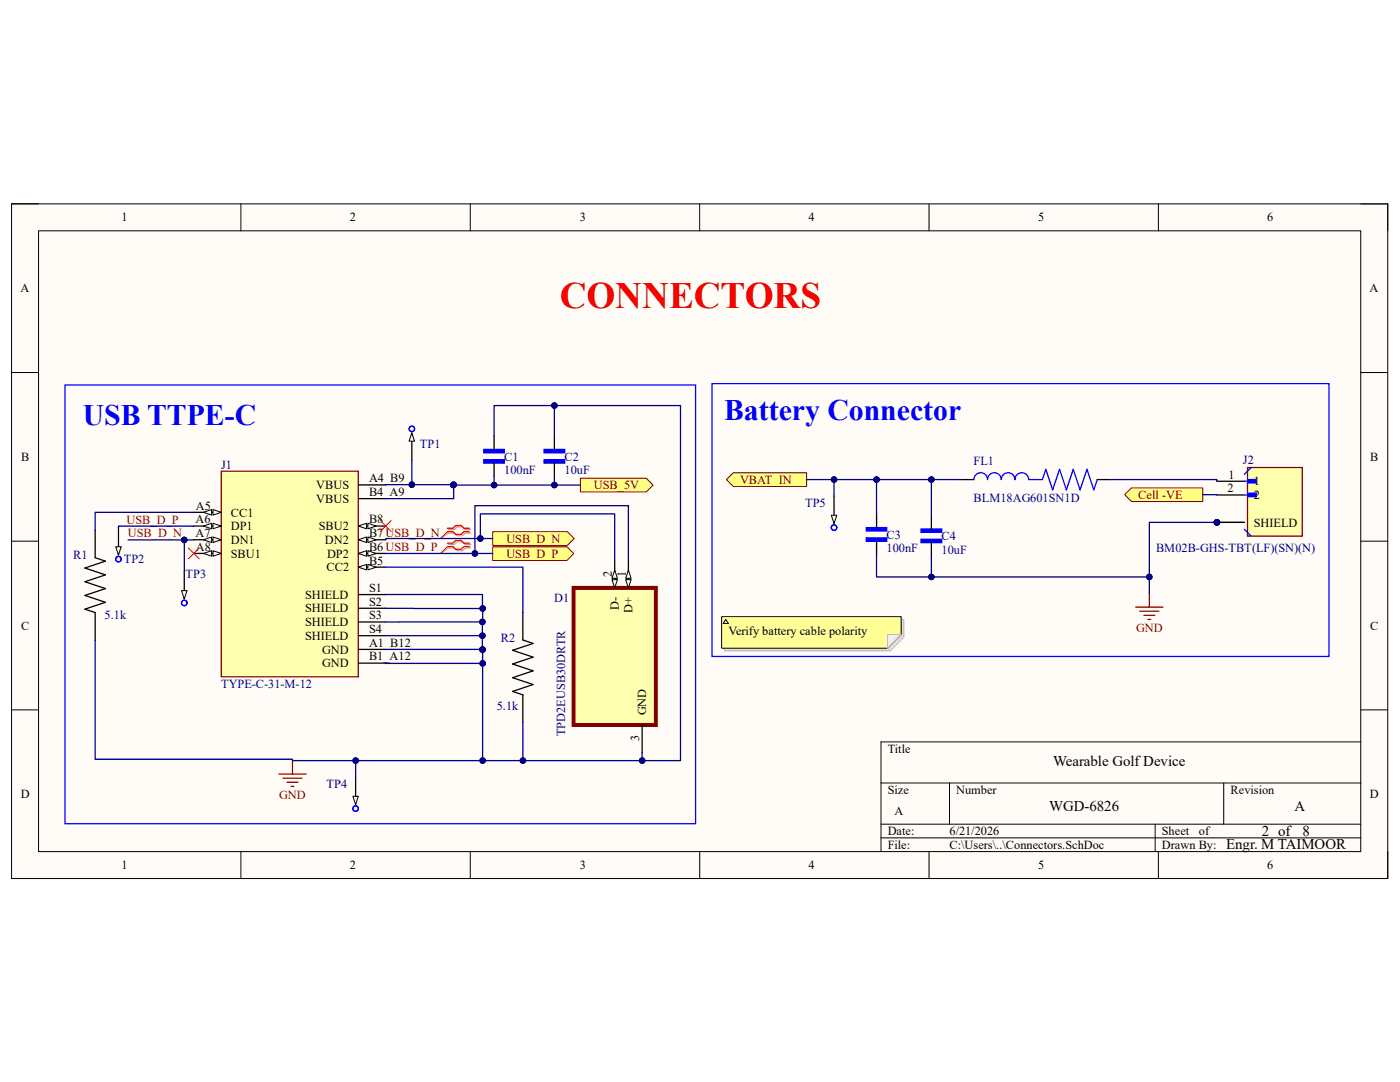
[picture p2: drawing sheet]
<svg xmlns="http://www.w3.org/2000/svg" width="279mm" height="216mm" viewBox="0 0 279 216" stroke-linecap="round" stroke-linejoin="round" font-family="sans-serif">
<path d="M2.3 40.7h274.7v134.6h-274.7z" fill-rule="evenodd" fill="#fffcf8"/>
<path d="M2.3 40.7h274.7v134.6h-274.7z" fill="none" stroke="#000" stroke-width=".2"/>
<path d="M7.7 46.1h263.9v123.8h-263.9z" fill-rule="evenodd" fill="#fffcf8"/>
<g fill="none" stroke="#000" stroke-width=".2">
<path d="M2.3 40.7h5.4M7.7 46.1h263.9v123.8h-263.9zM48.1 40.7v5.4M93.9 40.7v5.4M139.6 40.7v5.4M185.4 40.7v5.4M231.2 40.7v5.4M271.6 40.7h5.4v5.4M2.3 74.3h5.4M271.6 74.3h5.4M2.3 108h5.4M271.6 108h5.4"/>
<path d="M2.3 141.6h5.4M175.8 156.2h95.8M189.5 156.2v8.3M244.2 156.2v8.3M271.6 141.6h5.4M271.6 148h-95.8v21.9M48.1 169.9v5.4M93.9 169.9v5.4M139.6 169.9v5.4M175.8 164.5h95.8M175.8 167.2h95.8M185.4 169.9v5.4"/>
<path d="M230.5 164.5v5.4M231.2 169.9v5.4M277 169.9v5.4"/>
</g>
<path d="M44.2 94h27.3v41.1h-27.3z" fill-rule="evenodd" fill="#ffffb0"/>
<path d="M44.2 94h27.3v41.1h-27.3z" fill="none" stroke="#800000" stroke-width=".25"/>
<path d="M38.7 102.2h5.5" fill="none" stroke="#000" stroke-width=".25"/>
<path d="M42.5 101.7l1.7 .5-1.7 .6z" fill="#f8fcff"/>
<path d="M42.5 101.7l1.7 .5-1.7 .6z" fill="none" stroke="#000" stroke-width=".2"/>
<path d="M40.6 102.2l1.6-.5v1.1z" fill="#f8fcff"/>
<path d="M40.6 102.2l1.6-.5v1.1z" fill="none" stroke="#000" stroke-width=".2"/>
<path d="M38.7 105h5.5" fill="none" stroke="#000" stroke-width=".25"/>
<path d="M42.5 104.4l1.7 .6-1.7 .5z" fill="#f8fcff"/>
<path d="M42.5 104.4l1.7 .6-1.7 .5z" fill="none" stroke="#000" stroke-width=".2"/>
<path d="M40.6 105l1.6-.6v1.1z" fill="#f8fcff"/>
<path d="M40.6 105l1.6-.6v1.1z" fill="none" stroke="#000" stroke-width=".2"/>
<path d="M38.7 107.7h5.5" fill="none" stroke="#000" stroke-width=".25"/>
<path d="M42.5 107.2l1.7 .5-1.7 .5z" fill="#f8fcff"/>
<path d="M42.5 107.2l1.7 .5-1.7 .5z" fill="none" stroke="#000" stroke-width=".2"/>
<path d="M40.6 107.7l1.6-.5v1z" fill="#f8fcff"/>
<path d="M40.6 107.7l1.6-.5v1z" fill="none" stroke="#000" stroke-width=".2"/>
<path d="M38.7 110.4h5.5" fill="none" stroke="#000" stroke-width=".25"/>
<path d="M42.5 109.9l1.7 .5-1.7 .6z" fill="#f8fcff"/>
<path d="M42.5 109.9l1.7 .5-1.7 .6z" fill="none" stroke="#000" stroke-width=".2"/>
<path d="M40.6 110.4l1.6-.5v1.1z" fill="#f8fcff"/>
<path d="M40.6 110.4l1.6-.5v1.1z" fill="none" stroke="#000" stroke-width=".2"/>
<path d="M71.5 96.8h5.5M71.5 99.5h5.5M71.5 105h5.5" fill="none" stroke="#000" stroke-width=".25"/>
<path d="M71.5 105l1.7-.6v1.1z" fill="#f8fcff"/>
<path d="M71.5 105l1.7-.6v1.1z" fill="none" stroke="#000" stroke-width=".2"/>
<path d="M73.4 104.4l1.7 .6-1.7 .5z" fill="#f8fcff"/>
<path d="M73.4 104.4l1.7 .6-1.7 .5z" fill="none" stroke="#000" stroke-width=".2"/>
<path d="M71.5 107.7h5.5" fill="none" stroke="#000" stroke-width=".25"/>
<path d="M71.5 107.7l1.7-.5v1z" fill="#f8fcff"/>
<path d="M71.5 107.7l1.7-.5v1z" fill="none" stroke="#000" stroke-width=".2"/>
<path d="M73.4 107.2l1.7 .5-1.7 .5z" fill="#f8fcff"/>
<path d="M73.4 107.2l1.7 .5-1.7 .5z" fill="none" stroke="#000" stroke-width=".2"/>
<path d="M71.5 110.4h5.5" fill="none" stroke="#000" stroke-width=".25"/>
<path d="M71.5 110.4l1.7-.5v1.1z" fill="#f8fcff"/>
<path d="M71.5 110.4l1.7-.5v1.1z" fill="none" stroke="#000" stroke-width=".2"/>
<path d="M73.4 109.9l1.7 .5-1.7 .6z" fill="#f8fcff"/>
<path d="M73.4 109.9l1.7 .5-1.7 .6z" fill="none" stroke="#000" stroke-width=".2"/>
<path d="M71.5 113.2h5.5" fill="none" stroke="#000" stroke-width=".25"/>
<path d="M71.5 113.2l1.7-.6v1.1z" fill="#f8fcff"/>
<path d="M71.5 113.2l1.7-.6v1.1z" fill="none" stroke="#000" stroke-width=".2"/>
<path d="M73.4 112.6l1.7 .6-1.7 .5z" fill="#f8fcff"/>
<path d="M73.4 112.6l1.7 .6-1.7 .5z" fill="none" stroke="#000" stroke-width=".2"/>
<path d="M71.5 118.6h5.5M71.5 121.4h5.5M71.5 124.1h5.5M71.5 126.8h5.5M71.5 129.6h5.5M71.5 132.3h5.5" fill="none" stroke="#000" stroke-width=".25"/>
<circle cx="242.9" cy="104.2" r=".55" fill="#000080"/>
<circle cx="242.9" cy="104.2" r=".55" fill="none" stroke="#000080" stroke-width=".2"/>
<circle cx="242.9" cy="104.2" r=".55" fill="#000080"/>
<circle cx="242.9" cy="104.2" r=".55" fill="none" stroke="#000080" stroke-width=".2"/>
<path d="M249 93.3h10.9v13.7h-10.9z" fill-rule="evenodd" fill="#ffffb0"/>
<path d="M249 93.3h10.9v13.7h-10.9z" fill="none" stroke="#800000" stroke-width=".25"/>
<path d="M249 95.7h1.7v.7h-1.7z" fill-rule="evenodd" fill="#00f"/>
<path d="M249 95.7h1.7v.7h-1.7z" fill="none" stroke="#00f" stroke-width=".25"/>
<path d="M249 98.4h1.7v.7h-1.7z" fill-rule="evenodd" fill="#00f"/>
<path d="M248.3 96h2.1M248.3 98.8h2.1M249 98.4h1.7v.7h-1.7zM249.7 93.3l-1.4 1.4M248.3 105.6l1.4 1.4" fill="none" stroke="#00f" stroke-width=".25"/>
<path d="M242.9 96h5.4M242.9 98.8h5.4M242.9 104.2h5.4" fill="none" stroke="#000" stroke-width=".25"/>
<circle cx="242.9" cy="104.2" r=".55" fill="#000080"/>
<circle cx="242.9" cy="104.2" r=".55" fill="none" stroke="#000080" stroke-width=".2"/>
<path d="M242.9 104.2h5.4" fill="none" stroke="#000" stroke-width=".25"/>
<circle cx="242.9" cy="104.2" r=".55" fill="#000080"/>
<circle cx="242.9" cy="104.2" r=".55" fill="none" stroke="#000080" stroke-width=".2"/>
<path d="M55.6 154.5h5.5M56.5 155.3h3.8M57.3 156.1h2.2M58.1 156.9h.5M58.4 151.7v2.8" fill="none" stroke="#800000" stroke-width=".25"/>
<path d="M115.8 95.4h13.2l1.3 1.4-1.3 1.4h-13.2z" fill-rule="evenodd" fill="#ffff80"/>
<path d="M115.8 95.4h13.2l1.3 1.4-1.3 1.4h-13.2z" fill="none" stroke="#800000" stroke-width=".2"/>
<path d="M98.3 106.1h14.9l1.4 1.4-1.4 1.3h-14.9z" fill-rule="evenodd" fill="#ffff80"/>
<path d="M98.3 106.1h14.9l1.4 1.4-1.4 1.3h-14.9z" fill="none" stroke="#800000" stroke-width=".2"/>
<path d="M98.3 109.1h14.8l1.4 1.4-1.4 1.3h-14.8z" fill-rule="evenodd" fill="#ffff80"/>
<path d="M98.3 109.1h14.8l1.4 1.4-1.4 1.3h-14.8z" fill="none" stroke="#800000" stroke-width=".2"/>
<path d="M89.6 105.7h1.1l.5-.6h1.1l.6 .6h1.1M89.6 106.4h1.1l.5 .5h1.1l.6-.5h1.1M89.6 108.7h1.1l.5-.6h1.1l.6 .6h1.1M89.6 109.3h1.1l.5 .6h1.1l.6-.6h1.1" fill="none" stroke="#d0a19e" stroke-width=".25"/>
<path d="M89.6 106.4l-1.7 1.1M89.6 109.3l-1.7 1.1" fill="none" stroke="#d0a19e" stroke-width=".2"/>
<path d="M89.3 105.4h1.1l.5-.5h1.1l.6 .5h1.1M89.3 106.1h1.1l.5 .5h1.1l.6-.5h1.1M89.3 108.4h1.1l.5-.6h1.1l.6 .6h1.1M89.3 109.1h1.1l.5 .5h1.1l.6-.5h1.1" fill="none" stroke="#f00" stroke-width=".25"/>
<path d="M37.6 109.3l2.2 2.2M39.8 109.3l-2.2 2.2M75.9 103.9l2.2 2.2M78.1 103.9l-2.2 2.2M89.3 106.1l-1.4 1.4M89.3 109.1l-1.4 1.3" fill="none" stroke="#f00" stroke-width=".2"/>
<path d="M19 105.8v5.5l2 .7-4.1 1.3 4.1 1.4-4.1 1.4 4.1 1.3-4.1 1.4 4.1 1.4-4.1 1.3 2.1 .7v5.5M104.3 122.2v5.5l2.1 .7-4.1 1.4 4.1 1.3-4.1 1.4 4.1 1.4-4.1 1.3 4.1 1.4-4.1 1.4 2 .6v5.5" fill="none" stroke="#000" stroke-width=".25"/>
<path d="M114.5 117.3h16.4v27.4h-16.4z" fill-rule="evenodd" fill="#ffffb0"/>
<path d="M114.5 117.3h16.4v27.4h-16.4z" fill="none" stroke="#800000" stroke-width=".8"/>
<path d="M125.4 111.8v5.5" fill="none" stroke="#000" stroke-width=".25"/>
<path d="M124.9 115.7h1.1l-.6 1.6z" fill="#f8fcff"/>
<path d="M124.9 115.7h1.1l-.6 1.6z" fill="none" stroke="#000" stroke-width=".2"/>
<path d="M125.4 113.7l.6 1.7h-1.1z" fill="#f8fcff"/>
<path d="M125.4 113.7l.6 1.7h-1.1z" fill="none" stroke="#000" stroke-width=".2"/>
<path d="M122.7 111.8v5.5" fill="none" stroke="#000" stroke-width=".25"/>
<path d="M122.1 115.7h1.1l-.5 1.6z" fill="#f8fcff"/>
<path d="M122.1 115.7h1.1l-.5 1.6z" fill="none" stroke="#000" stroke-width=".2"/>
<path d="M122.7 113.7l.5 1.7h-1.1z" fill="#f8fcff"/>
<path d="M122.7 113.7l.5 1.7h-1.1z" fill="none" stroke="#000" stroke-width=".2"/>
<path d="M71 155.1v5.4M128.1 144.7v5.4" fill="none" stroke="#000" stroke-width=".25"/>
<path d="M13 76.8h125.8v87.6h-125.8z" fill="none" stroke="#00f" stroke-width=".25"/>
<path d="M70.4 158.9h1.1l-.5 1.6z" fill="#f8fcff"/>
<path d="M70.4 158.9h1.1l-.5 1.6z" fill="none" stroke="#000" stroke-width=".2"/>
<g fill="none" stroke="#00f" stroke-width=".25">
<circle cx="71" cy="161.4" r=".55"/>
<circle cx="71" cy="161.3" r=".55"/>
</g>
<path d="M23.6 105.3v5.4" fill="none" stroke="#000" stroke-width=".25"/>
<path d="M23.1 109.1h1.1l-.6 1.6z" fill="#f8fcff"/>
<path d="M23.1 109.1h1.1l-.6 1.6z" fill="none" stroke="#000" stroke-width=".2"/>
<circle cx="23.6" cy="111.6" r=".55" fill="none" stroke="#00f" stroke-width=".25"/>
<path d="M36.8 114v5.5" fill="none" stroke="#000" stroke-width=".25"/>
<path d="M36.2 117.9h1.1l-.5 1.6z" fill="#f8fcff"/>
<path d="M36.2 117.9h1.1l-.5 1.6z" fill="none" stroke="#000" stroke-width=".2"/>
<circle cx="36.8" cy="120.3" r=".55" fill="none" stroke="#00f" stroke-width=".25"/>
<path d="M82.2 86.4v5.5" fill="none" stroke="#000" stroke-width=".25"/>
<path d="M82.2 86.4l.5 1.6h-1.1z" fill="#f8fcff"/>
<path d="M82.2 86.4l.5 1.6h-1.1z" fill="none" stroke="#000" stroke-width=".2"/>
<circle cx="82.2" cy="85.6" r=".55" fill="none" stroke="#00f" stroke-width=".25"/>
<path d="M146.3 94.3h14.7v2.8h-14.7l-1.3-1.4z" fill-rule="evenodd" fill="#ffff80"/>
<path d="M146.3 94.3h14.7v2.8h-14.7l-1.3-1.4z" fill="none" stroke="#800000" stroke-width=".2"/>
<path d="M229.4 118.4v2.7M226.6 121.1h5.5M227.5 122h3.8M228.3 122.8h2.2M229.1 123.6h.5" fill="none" stroke="#800000" stroke-width=".25"/>
<path d="M219 95.7l-.7 2-1.4-4-1.3 4-1.4-4-1.4 4-1.3-4-1.4 4-1.4-4-.7 2h-2.7a1.37 1.37 0 0 0-1.4-1.4 1.37 1.37 0 0 0-1.3 1.4 1.37 1.37 0 0 0-1.4-1.4 1.37 1.37 0 0 0-1.4 1.4 1.37 1.37 0 0 0-1.3-1.4 1.37 1.37 0 0 0-1.4 1.4 1.37 1.37 0 0 0-1.4-1.4 1.37 1.37 0 0 0-1.3 1.4" fill="none" stroke="#00f" stroke-width=".25"/>
<path d="M191.6 95.7h2.8M219 95.7h2.7" fill="none" stroke="#000" stroke-width=".25"/>
<path d="M172.9 107.3h4.1v.7h-4.1z" fill-rule="evenodd" fill="#00f"/>
<path d="M172.9 107.3h4.1v.7h-4.1z" fill="none" stroke="#00f" stroke-width=".25"/>
<path d="M172.9 105.3h4.1v.7h-4.1z" fill-rule="evenodd" fill="#00f"/>
<path d="M172.9 105.3h4.1v.7h-4.1z" fill="none" stroke="#00f" stroke-width=".25"/>
<path d="M174.9 102.5v2.8M174.9 108v2.7" fill="none" stroke="#000" stroke-width=".25"/>
<path d="M183.8 107.6h4.1v.7h-4.1z" fill-rule="evenodd" fill="#00f"/>
<path d="M183.8 107.6h4.1v.7h-4.1z" fill="none" stroke="#00f" stroke-width=".25"/>
<path d="M183.8 105.5h4.1v.7h-4.1z" fill-rule="evenodd" fill="#00f"/>
<path d="M142.1 76.5h123.1v54.5h-123.1zM183.8 105.5h4.1v.7h-4.1z" fill="none" stroke="#00f" stroke-width=".25"/>
<path d="M166.4 99v5.5M185.9 102.8v2.7M185.9 108.3v2.7" fill="none" stroke="#000" stroke-width=".25"/>
<path d="M165.9 102.8h1.1l-.6 1.7z" fill="#f8fcff"/>
<path d="M165.9 102.8h1.1l-.6 1.7z" fill="none" stroke="#000" stroke-width=".2"/>
<circle cx="166.4" cy="105.3" r=".55" fill="none" stroke="#00f" stroke-width=".25"/>
<path d="M96.6 91.7h4.1v.7h-4.1z" fill-rule="evenodd" fill="#00f"/>
<path d="M96.6 91.7h4.1v.7h-4.1z" fill="none" stroke="#00f" stroke-width=".25"/>
<path d="M96.6 89.7h4.1v.7h-4.1z" fill-rule="evenodd" fill="#00f"/>
<path d="M96.6 89.7h4.1v.7h-4.1z" fill="none" stroke="#00f" stroke-width=".25"/>
<path d="M98.6 86.9v2.8M98.6 92.4v2.7" fill="none" stroke="#000" stroke-width=".25"/>
<path d="M108.6 91.7h4.1v.7h-4.1z" fill-rule="evenodd" fill="#00f"/>
<path d="M108.6 91.7h4.1v.7h-4.1z" fill="none" stroke="#00f" stroke-width=".25"/>
<path d="M108.6 89.7h4.1v.7h-4.1z" fill-rule="evenodd" fill="#00f"/>
<path d="M108.6 89.7h4.1v.7h-4.1z" fill="none" stroke="#00f" stroke-width=".25"/>
<path d="M110.6 86.9v2.8M110.6 92.4v2.7" fill="none" stroke="#000" stroke-width=".25"/>
<path d="M224.5 98.7l1.3-1.4h14.2v2.8h-14.2z" fill-rule="evenodd" fill="#ffff80"/>
<path d="M224.5 98.7l1.3-1.4h14.2v2.8h-14.2z" fill="none" stroke="#800000" stroke-width=".2"/>
<path d="M77 118.6h19.3v2.8h-19.3" fill="none" stroke="#000080" stroke-width=".25"/>
<circle cx="96.3" cy="121.4" r=".55" fill="#000080"/>
<circle cx="96.3" cy="121.4" r=".55" fill="none" stroke="#000080" stroke-width=".2"/>
<path d="M98.3 107.5h-21.3v.2" fill="none" stroke="#000080" stroke-width=".25"/>
<circle cx="95.9" cy="107.5" r=".55" fill="#000080"/>
<circle cx="95.9" cy="107.5" r=".55" fill="none" stroke="#000080" stroke-width=".2"/>
<path d="M90.5 96.7v2.8h-13.5" fill="none" stroke="#000080" stroke-width=".25"/>
<circle cx="90.5" cy="96.7" r=".55" fill="#000080"/>
<circle cx="90.5" cy="96.7" r=".55" fill="none" stroke="#000080" stroke-width=".2"/>
<path d="M77 110.4l21.3 .1" fill="none" stroke="#000080" stroke-width=".25"/>
<circle cx="94.8" cy="110.4" r=".55" fill="#000080"/>
<circle cx="94.8" cy="110.4" r=".55" fill="none" stroke="#000080" stroke-width=".2"/>
<path d="M77 124.1h19.3v2.7" fill="none" stroke="#000080" stroke-width=".25"/>
<circle cx="96.3" cy="126.8" r=".55" fill="#000080"/>
<circle cx="96.3" cy="126.8" r=".55" fill="none" stroke="#000080" stroke-width=".2"/>
<circle cx="96.3" cy="124.1" r=".55" fill="#000080"/>
<circle cx="96.3" cy="124.1" r=".55" fill="none" stroke="#000080" stroke-width=".2"/>
<path d="M77 126.8h19.3v2.8" fill="none" stroke="#000080" stroke-width=".25"/>
<circle cx="96.3" cy="129.6" r=".55" fill="#000080"/>
<circle cx="96.3" cy="129.6" r=".55" fill="none" stroke="#000080" stroke-width=".2"/>
<circle cx="96.3" cy="129.6" r=".55" fill="#000080"/>
<circle cx="96.3" cy="129.6" r=".55" fill="none" stroke="#000080" stroke-width=".2"/>
<circle cx="96.3" cy="126.8" r=".55" fill="#000080"/>
<circle cx="96.3" cy="126.8" r=".55" fill="none" stroke="#000080" stroke-width=".2"/>
<path d="M77 129.6h19.3v2.8l-19.3-.1" fill="none" stroke="#000080" stroke-width=".25"/>
<circle cx="96.3" cy="129.6" r=".55" fill="#000080"/>
<circle cx="96.3" cy="129.6" r=".55" fill="none" stroke="#000080" stroke-width=".2"/>
<circle cx="96.3" cy="132.4" r=".55" fill="#000080"/>
<circle cx="96.3" cy="132.4" r=".55" fill="none" stroke="#000080" stroke-width=".2"/>
<path d="M96.3 121.4v2.7" fill="none" stroke="#000080" stroke-width=".25"/>
<circle cx="96.3" cy="124.1" r=".55" fill="#000080"/>
<circle cx="96.3" cy="124.1" r=".55" fill="none" stroke="#000080" stroke-width=".2"/>
<circle cx="96.3" cy="121.4" r=".55" fill="#000080"/>
<circle cx="96.3" cy="121.4" r=".55" fill="none" stroke="#000080" stroke-width=".2"/>
<path d="M77 113.2h27.3v9M104.3 144.1v7.7h-8" fill="none" stroke="#000080" stroke-width=".25"/>
<circle cx="104.3" cy="151.8" r=".55" fill="#000080"/>
<circle cx="104.3" cy="151.8" r=".55" fill="none" stroke="#000080" stroke-width=".2"/>
<circle cx="96.3" cy="151.8" r=".55" fill="#000080"/>
<circle cx="96.3" cy="151.8" r=".55" fill="none" stroke="#000080" stroke-width=".2"/>
<path d="M128.1 150.1v1.7h-23.8" fill="none" stroke="#000080" stroke-width=".25"/>
<circle cx="104.3" cy="151.8" r=".55" fill="#000080"/>
<circle cx="104.3" cy="151.8" r=".55" fill="none" stroke="#000080" stroke-width=".2"/>
<circle cx="128.1" cy="151.8" r=".55" fill="#000080"/>
<circle cx="128.1" cy="151.8" r=".55" fill="none" stroke="#000080" stroke-width=".2"/>
<path d="M95.9 107.5v-5h26.8v9.3" fill="none" stroke="#000080" stroke-width=".25"/>
<circle cx="95.9" cy="107.5" r=".55" fill="#000080"/>
<circle cx="95.9" cy="107.5" r=".55" fill="none" stroke="#000080" stroke-width=".2"/>
<path d="M94.8 110.4v-9.5h30.6v10.9" fill="none" stroke="#000080" stroke-width=".25"/>
<circle cx="94.8" cy="110.4" r=".55" fill="#000080"/>
<circle cx="94.8" cy="110.4" r=".55" fill="none" stroke="#000080" stroke-width=".2"/>
<path d="M71 151.8v3.3" fill="none" stroke="#000080" stroke-width=".25"/>
<circle cx="71" cy="151.8" r=".55" fill="#000080"/>
<circle cx="71" cy="151.8" r=".55" fill="none" stroke="#000080" stroke-width=".2"/>
<path d="M38.7 107.7h-1.9" fill="none" stroke="#000080" stroke-width=".25"/>
<circle cx="36.8" cy="107.7" r=".55" fill="#000080"/>
<circle cx="36.8" cy="107.7" r=".55" fill="none" stroke="#000080" stroke-width=".2"/>
<path d="M25.6 107.7h11.2v6.3" fill="none" stroke="#000080" stroke-width=".25"/>
<circle cx="36.8" cy="107.7" r=".55" fill="#000080"/>
<circle cx="36.8" cy="107.7" r=".55" fill="none" stroke="#000080" stroke-width=".2"/>
<path d="M185.9 95.7h5.7M221.7 95.7h21.2v.3" fill="none" stroke="#000080" stroke-width=".25"/>
<circle cx="185.9" cy="95.7" r=".55" fill="#000080"/>
<circle cx="185.9" cy="95.7" r=".55" fill="none" stroke="#000080" stroke-width=".2"/>
<path d="M185.9 111v4.1h43.5" fill="none" stroke="#000080" stroke-width=".25"/>
<circle cx="185.9" cy="115.1" r=".55" fill="#000080"/>
<circle cx="185.9" cy="115.1" r=".55" fill="none" stroke="#000080" stroke-width=".2"/>
<circle cx="229.4" cy="115.1" r=".55" fill="#000080"/>
<circle cx="229.4" cy="115.1" r=".55" fill="none" stroke="#000080" stroke-width=".2"/>
<path d="M161 95.7h24.9v7.1" fill="none" stroke="#000080" stroke-width=".25"/>
<circle cx="166.4" cy="95.7" r=".55" fill="#000080"/>
<circle cx="166.4" cy="95.7" r=".55" fill="none" stroke="#000080" stroke-width=".2"/>
<circle cx="174.9" cy="95.7" r=".55" fill="#000080"/>
<circle cx="174.9" cy="95.7" r=".55" fill="none" stroke="#000080" stroke-width=".2"/>
<circle cx="185.9" cy="95.7" r=".55" fill="#000080"/>
<circle cx="185.9" cy="95.7" r=".55" fill="none" stroke="#000080" stroke-width=".2"/>
<path d="M174.9 95.7v6.8" fill="none" stroke="#000080" stroke-width=".25"/>
<circle cx="174.9" cy="95.7" r=".55" fill="#000080"/>
<circle cx="174.9" cy="95.7" r=".55" fill="none" stroke="#000080" stroke-width=".2"/>
<path d="M174.9 110.7v4.4h11" fill="none" stroke="#000080" stroke-width=".25"/>
<circle cx="185.9" cy="115.1" r=".55" fill="#000080"/>
<circle cx="185.9" cy="115.1" r=".55" fill="none" stroke="#000080" stroke-width=".2"/>
<path d="M166.4 95.7v3.3" fill="none" stroke="#000080" stroke-width=".25"/>
<circle cx="166.4" cy="95.7" r=".55" fill="#000080"/>
<circle cx="166.4" cy="95.7" r=".55" fill="none" stroke="#000080" stroke-width=".2"/>
<path d="M82.2 91.9v4.8" fill="none" stroke="#000080" stroke-width=".25"/>
<circle cx="82.2" cy="96.7" r=".55" fill="#000080"/>
<circle cx="82.2" cy="96.7" r=".55" fill="none" stroke="#000080" stroke-width=".2"/>
<path d="M90.4 96.8h25.4" fill="none" stroke="#000080" stroke-width=".25"/>
<circle cx="90.5" cy="96.8" r=".55" fill="#000080"/>
<circle cx="90.5" cy="96.8" r=".55" fill="none" stroke="#000080" stroke-width=".2"/>
<circle cx="98.6" cy="96.8" r=".55" fill="#000080"/>
<circle cx="98.6" cy="96.8" r=".55" fill="none" stroke="#000080" stroke-width=".2"/>
<circle cx="110.6" cy="96.8" r=".55" fill="#000080"/>
<circle cx="110.6" cy="96.8" r=".55" fill="none" stroke="#000080" stroke-width=".2"/>
<path d="M77 96.8l13.5-.1v.1" fill="none" stroke="#000080" stroke-width=".25"/>
<circle cx="82.2" cy="96.7" r=".55" fill="#000080"/>
<circle cx="82.2" cy="96.7" r=".55" fill="none" stroke="#000080" stroke-width=".2"/>
<circle cx="90.5" cy="96.7" r=".55" fill="#000080"/>
<circle cx="90.5" cy="96.7" r=".55" fill="none" stroke="#000080" stroke-width=".2"/>
<circle cx="90.5" cy="96.8" r=".55" fill="#000080"/>
<circle cx="90.5" cy="96.8" r=".55" fill="none" stroke="#000080" stroke-width=".2"/>
<path d="M110.6 95.1v1.7" fill="none" stroke="#000080" stroke-width=".25"/>
<circle cx="110.6" cy="96.8" r=".55" fill="#000080"/>
<circle cx="110.6" cy="96.8" r=".55" fill="none" stroke="#000080" stroke-width=".2"/>
<path d="M98.6 95.1v1.7" fill="none" stroke="#000080" stroke-width=".25"/>
<circle cx="98.6" cy="96.8" r=".55" fill="#000080"/>
<circle cx="98.6" cy="96.8" r=".55" fill="none" stroke="#000080" stroke-width=".2"/>
<path d="M110.6 80.9h-12v6" fill="none" stroke="#000080" stroke-width=".25"/>
<circle cx="110.6" cy="80.9" r=".55" fill="#000080"/>
<circle cx="110.6" cy="80.9" r=".55" fill="none" stroke="#000080" stroke-width=".2"/>
<path d="M242.9 104.2h-13.5v14.2" fill="none" stroke="#000080" stroke-width=".25"/>
<circle cx="242.9" cy="104.2" r=".55" fill="#000080"/>
<circle cx="242.9" cy="104.2" r=".55" fill="none" stroke="#000080" stroke-width=".2"/>
<circle cx="229.4" cy="115.1" r=".55" fill="#000080"/>
<circle cx="229.4" cy="115.1" r=".55" fill="none" stroke="#000080" stroke-width=".2"/>
<path d="M110.6 86.9v-6h25.2v70.9h-7.7" fill="none" stroke="#000080" stroke-width=".25"/>
<circle cx="110.6" cy="80.9" r=".55" fill="#000080"/>
<circle cx="110.6" cy="80.9" r=".55" fill="none" stroke="#000080" stroke-width=".2"/>
<circle cx="128.1" cy="151.8" r=".55" fill="#000080"/>
<circle cx="128.1" cy="151.8" r=".55" fill="none" stroke="#000080" stroke-width=".2"/>
<path d="M240 98.7l2.9 .1M38.7 105h-15.1v.3M38.7 102.2h-19.7v3.6M19 127.7v23.8h39.4v.3h37.9v-19.4" fill="none" stroke="#000080" stroke-width=".25"/>
<circle cx="96.3" cy="132.4" r=".55" fill="#000080"/>
<circle cx="96.3" cy="132.4" r=".55" fill="none" stroke="#000080" stroke-width=".2"/>
<circle cx="96.3" cy="151.8" r=".55" fill="#000080"/>
<circle cx="96.3" cy="151.8" r=".55" fill="none" stroke="#000080" stroke-width=".2"/>
<circle cx="71" cy="151.8" r=".55" fill="#000080"/>
<circle cx="71" cy="151.8" r=".55" fill="none" stroke="#000080" stroke-width=".2"/>
<path d="M144.6 123.6h35.8v3.6l-2.7 2.7h-33.1z" fill-rule="evenodd" fill="#e0ddd7"/>
<path d="M144.6 123.6h35.8v3.6l-2.7 2.7h-33.1z" fill="none" stroke="#bfbdba" stroke-width=".2"/>
<path d="M144 123.1h35.9v3.5l-2.8 2.7h-33.1z" fill-rule="evenodd" fill="#ffff96"/>
<path d="M144 123.1h35.9v3.5l-2.8 2.7h-33.1z" fill="none" stroke="#000" stroke-width=".2"/>
<path d="M177.1 126.6h2.8l-2.8 2.7z" fill="#f2f0d8"/>
<path d="M177.1 126.6h2.8l-2.8 2.7z" fill="none" stroke="#bfbdba" stroke-width=".2"/>
<path d="M144.8 123.6l.6 .8h-1.1z" fill="#ffcc78"/>
<path d="M144.8 123.6l.6 .8h-1.1z" fill="none" stroke="#300" stroke-width=".2"/>
<text font-size="7.4" fill="#f00" x="111.7" y="61.6">CONNECTORS</text>
<g font-size="5.9" fill="#00f">
<text x="144.5" y="83.7">Battery Connector</text>
<text x="16.5" y="84.8">USB TTPE-C</text>
</g>
<g font-size="3">
<text x="210.2" y="152.8">Wearable Golf Device</text>
<text x="209.4" y="161.8">WGD-6826</text>
<text x="258.4" y="161.8">A</text>
<text x="251.8" y="166.8">2 of</text>
<text x="260" y="166.8">8</text>
<text x="244.7" y="169.5">Engr. M TAIMOOR</text>
</g>
<g font-size="2.5">
<text x="24.3" y="44.2">1</text>
<text x="69.8" y="44.2">2</text>
<text x="115.7" y="44.2">3</text>
<text x="161.3" y="44.2">4</text>
<text x="207.2" y="44.2">5</text>
<text x="252.9" y="44.2">6</text>
<text x="4.1" y="58.3">A</text>
<text x="273.3" y="58.3">A</text>
<text x="4.2" y="92">B</text>
<text x="245.2" y="95.5">1</text>
<text x="273.5" y="92">B</text>
<text x="39.1" y="101.7">A5</text>
<text x="63.1" y="97.6">VBUS</text>
<text x="63.1" y="100.3">VBUS</text>
<text x="73.7" y="96.2">A4_B9</text>
<text x="73.7" y="99">B4_A9</text>
<text x="245" y="98.2">2</text>
<text x="250.2" y="96.9">1</text>
<text x="250.2" y="99.6">2</text>
<text x="39" y="104.4">A6</text>
<text x="39" y="107.2">A7</text>
<text x="46.1" y="103.1">CC1</text>
<text x="46.1" y="105.8">DP1</text>
<text x="63.6" y="105.8">SBU2</text>
<text x="73.7" y="104.4">B8</text>
<text x="73.7" y="107.2">B7 USB_D_N</text>
<text x="250.2" y="105.1">SHIELD</text>
<text x="39.1" y="109.9">A8</text>
<text x="46.1" y="108.5">DN1</text>
<text x="46.1" y="111.3">SBU1</text>
<text x="64.9" y="108.5">DN2</text>
<text x="65.3" y="111.3">DP2</text>
<text x="73.7" y="109.9">B6 USB_D_P</text>
<text x="73.7" y="112.6">B5</text>
<text x="60.9" y="119.5">SHIELD</text>
<text x="65.2" y="114">CC2</text>
<text x="73.7" y="118.1">S1</text>
<text x="122.1" y="115.1" transform="rotate(-90 122.1 115.1)">2</text>
<text x="124.9" y="115.1" transform="rotate(-90 124.9 115.1)">1</text>
<text x="4.2" y="125.6">C</text>
<text x="60.9" y="122.2">SHIELD</text>
<text x="60.9" y="125">SHIELD</text>
<text x="73.7" y="120.9">S2</text>
<text x="73.7" y="123.6">S3</text>
<text x="123.5" y="121.7" transform="rotate(-90 123.5 121.7)">D-</text>
<text x="126.2" y="122.3" transform="rotate(-90 126.2 122.3)">D+</text>
<text x="273.5" y="125.6">C</text>
<text x="60.9" y="127.7">SHIELD</text>
<text x="64.3" y="130.4">GND</text>
<text x="73.7" y="126.3">S4</text>
<text x="73.7" y="129.1">A1_B12</text>
<text x="73.7" y="131.8">B1_A12</text>
<text x="145.4" y="126.6">Verify battery cable polarity</text>
<text x="64.3" y="133.2">GND</text>
<text x="129" y="142.7" transform="rotate(-90 129 142.7)">GND</text>
<text x="127.6" y="147.9" transform="rotate(-90 127.6 147.9)">3</text>
<text x="177.2" y="150.2">Title</text>
<text x="4.1" y="159.3">D</text>
<text x="177.2" y="158.5">Size</text>
<text x="190.8" y="158.5">Number</text>
<text x="245.6" y="158.5">Revision</text>
<text x="273.4" y="159.3">D</text>
<text x="177.2" y="166.7">Date:</text>
<text x="178.5" y="162.6">A</text>
<text x="189.5" y="166.7">6/21/2026</text>
<text x="231.9" y="166.7">Sheet</text>
<text x="239.3" y="166.7">of</text>
<text x="24.3" y="173.4">1</text>
<text x="69.8" y="173.4">2</text>
<text x="115.7" y="173.4">3</text>
<text x="161.3" y="173.4">4</text>
<text x="177.2" y="169.4">File:</text>
<text x="189.5" y="169.4">C:\Users\..\Connectors.SchDoc</text>
<text x="207.2" y="173.4">5</text>
<text x="231.9" y="169.4">Drawn By:</text>
<text x="252.9" y="173.4">6</text>
</g>
<g font-size="2.5" fill="#000080">
<text x="83.8" y="89.4">TP1</text>
<text x="44.1" y="93.5">J1</text>
<text x="100.6" y="94.6">100nF</text>
<text x="100.6" y="91.9">C1</text>
<text x="112.7" y="94.6">10uF</text>
<text x="112.7" y="91.9">C2</text>
<text x="194.3" y="92.8">FL1</text>
<text x="248" y="92.5">J2</text>
<text x="160.7" y="101.2">TP5</text>
<text x="194.3" y="100.2">BLM18AG601SN1D</text>
<text x="177" y="107.5">C3</text>
<text x="187.9" y="107.7">C4</text>
<text x="14.6" y="111.6">R1</text>
<text x="24.7" y="112.4">TP2</text>
<text x="177" y="110.2">100nF</text>
<text x="187.9" y="110.5">10uF</text>
<text x="230.7" y="110.2">BM02B-GHS-TBT(LF)(SN)(N)</text>
<text x="37" y="115.4">TP3</text>
<text x="20.9" y="123.6">5.1k</text>
<text x="110.6" y="120.1">D1</text>
<text x="99.9" y="128">R2</text>
<text x="44.1" y="137.2">TYPE-C-31-M-12</text>
<text x="99.1" y="141.7">5.1k</text>
<text x="112.8" y="146.9" transform="rotate(-90 112.8 146.9)">TPD2EUSB30DRTR</text>
<text x="65.2" y="157.3">TP4</text>
</g>
<g font-size="2.5" fill="#800000">
<text x="118.5" y="97.6">USB_5V</text>
<text x="147.7" y="96.5">VBAT_IN</text>
<text x="227.2" y="99.6">Cell -VE</text>
<text x="25.3" y="104.5">USB_D_P</text>
<text x="25.5" y="107.2">USB_D_N</text>
<text x="101" y="108.3">USB_D_N</text>
<text x="101" y="111.3">USB_D_P</text>
<text x="226.7" y="126.1">GND</text>
<text x="55.7" y="159.4">GND</text>
</g>
</svg>
